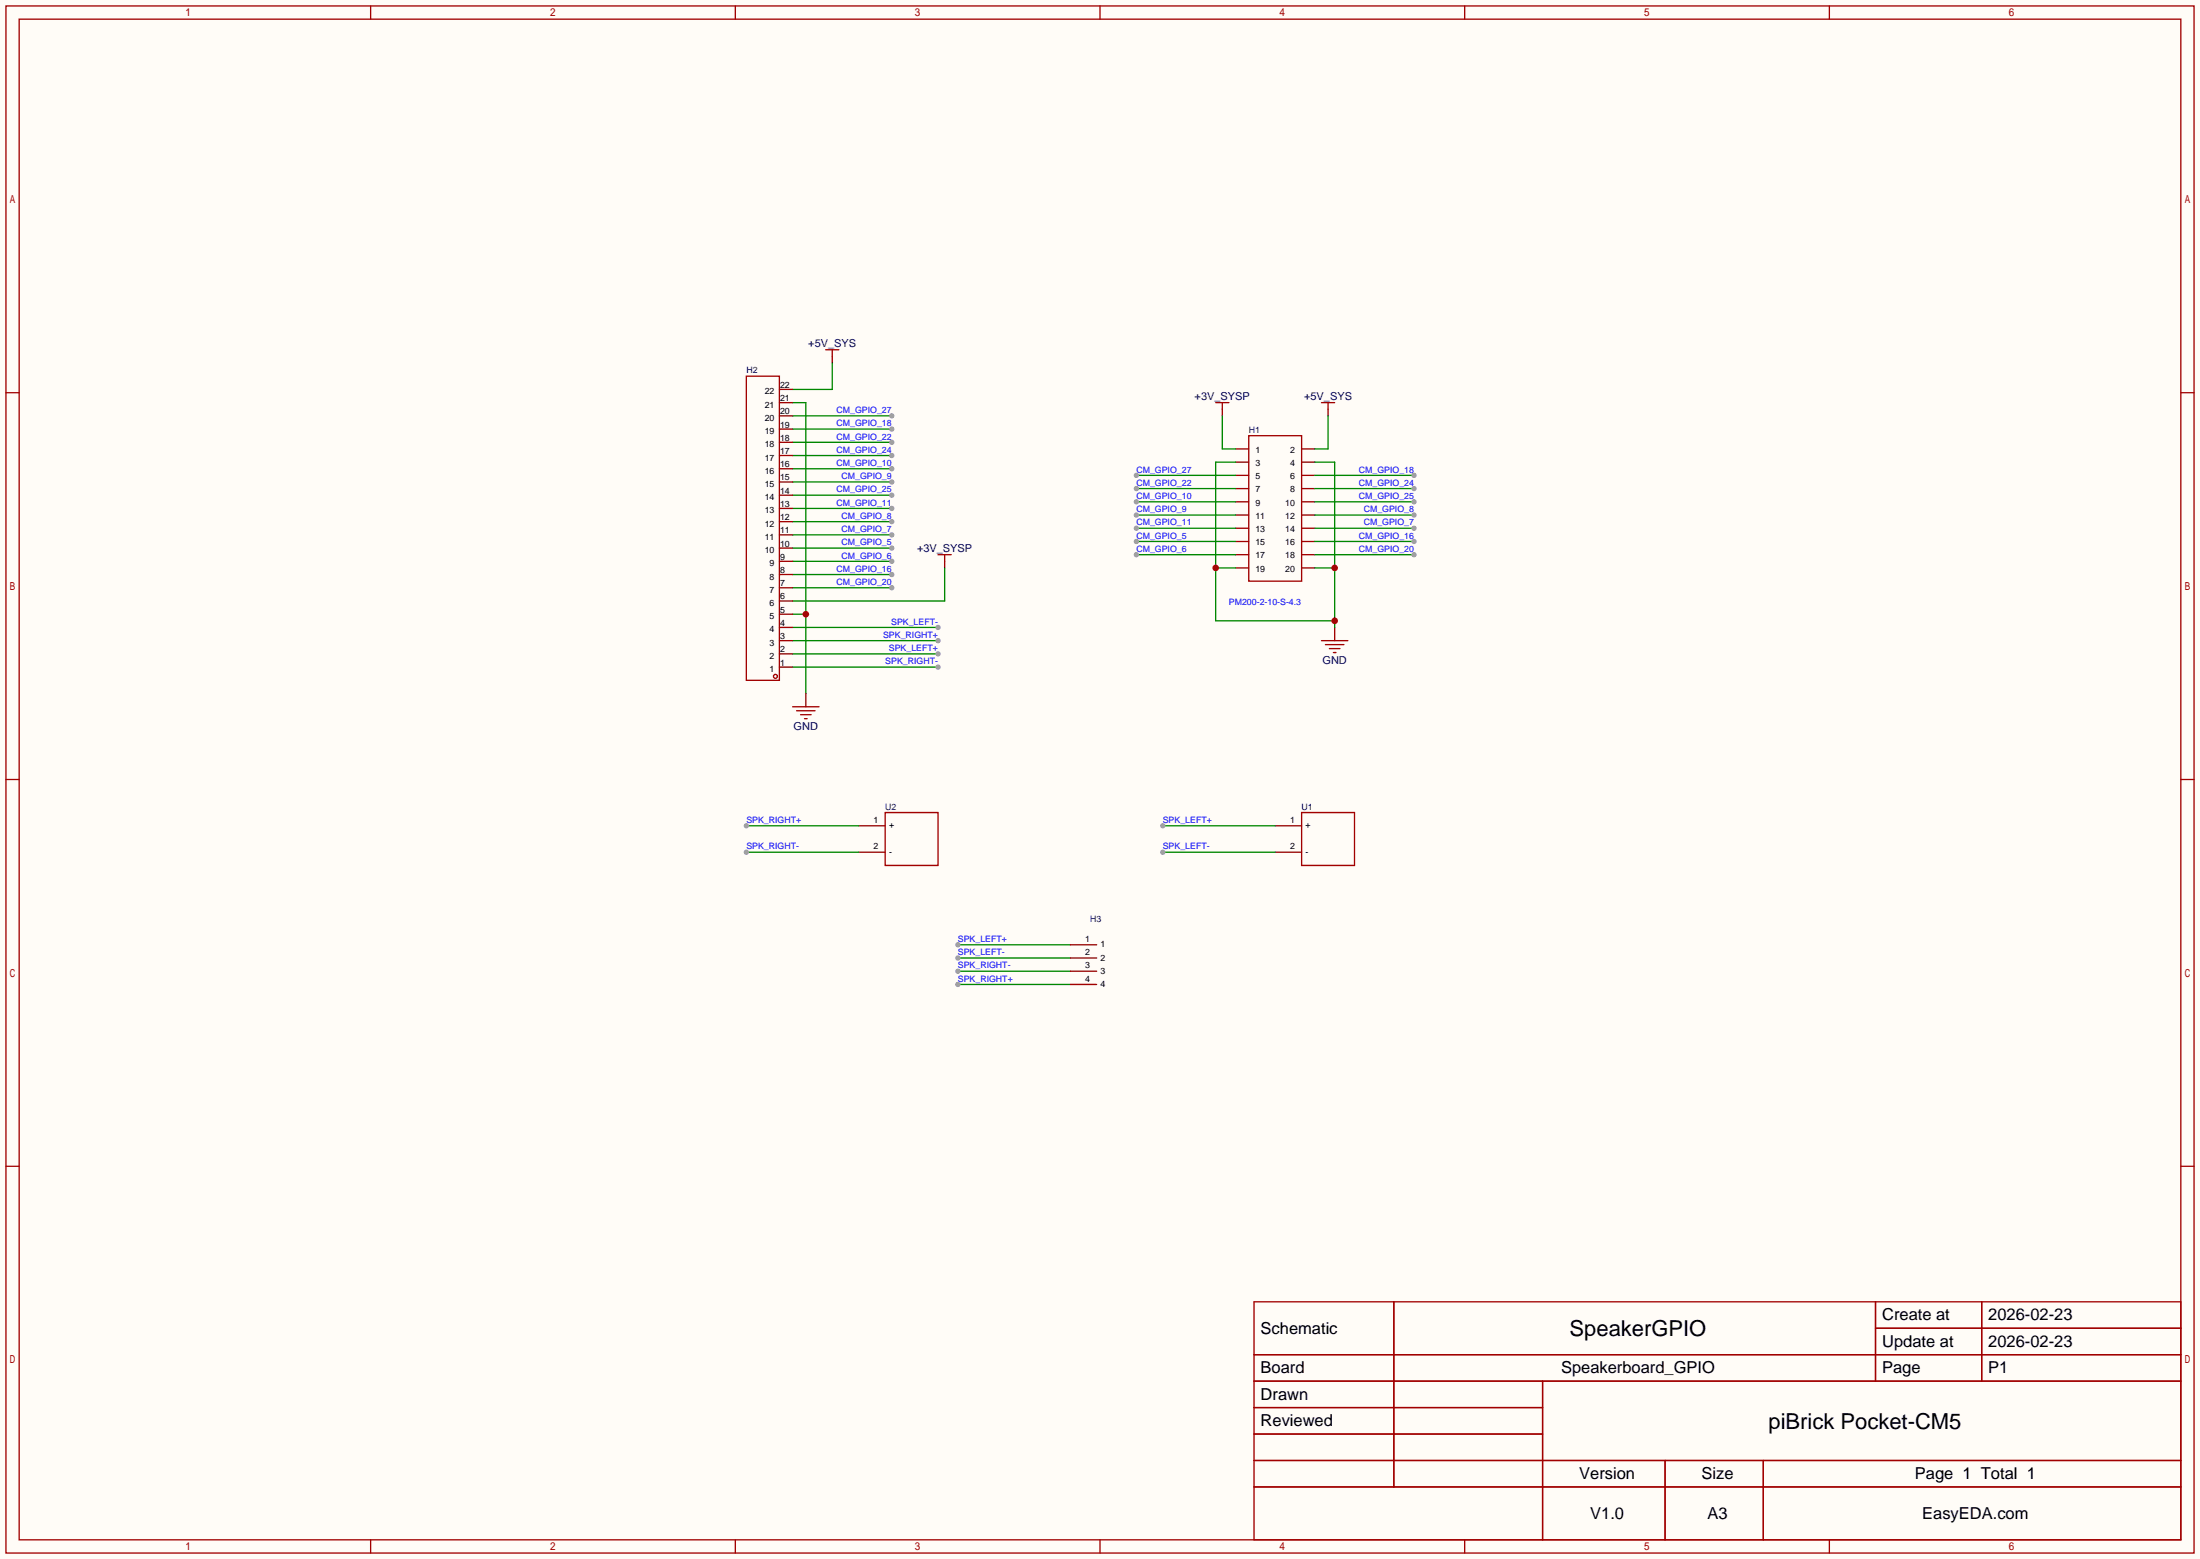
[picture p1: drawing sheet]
<svg xmlns="http://www.w3.org/2000/svg" width="423mm" height="299mm" viewBox="0 0 423 299" stroke-linecap="round" stroke-linejoin="round" font-family="sans-serif">
<path d="M0 0h422.7v299.5h-422.7z" fill="#fffcf7"/>
<g fill="none" stroke="#a10000" stroke-width=".25">
<path d="M1.1 1.1h420.4v297.2h-420.4zM3.7 3.7h415.3v292.1h-415.3zM71.2 1.1v2.6M141.3 1.1v2.6M211.3 1.1v2.6M281.4 1.1v2.6M351.5 1.1v2.6M1.1 75.4h2.6M419 75.4h2.5M1.1 149.7h2.6M170.1 156.1h10.1v10.1h-10.1zM250.1 156.1h10.1v10.1h-10.1z"/>
<path d="M419 149.7h2.5M1.1 224h2.6M419 224h2.5M240.9 250.1h178.1v45.7h-178.1zM267.8 250.1v35.5M360.3 250.1v15.2M360.3 255.1h58.7M380.7 250.1v15.2M240.9 260.2h178.1M240.9 265.3h178.1M240.9 270.4h55.5M240.9 275.5h55.5"/>
<path d="M296.4 265.3v30.5M71.2 295.8v2.5M141.3 295.8v2.5M211.3 295.8v2.5M240.9 280.5h178.1M240.9 285.6h178.1M281.4 295.8v2.5M319.9 280.5v15.3M338.8 280.5v15.3M351.5 295.8v2.5"/>
</g>
<path d="M165 158.6h5.1M245 158.6h5.1M165 163.7h5.1M245 163.7h5.1" fill="none" stroke="#870000" stroke-width=".25"/>
<path d="M184 181.5h21.6" fill="none" stroke="#008700" stroke-width=".25"/>
<circle cx="184" cy="181.5" r=".51" fill="#999"/>
<path d="M184 184h21.6" fill="none" stroke="#008700" stroke-width=".25"/>
<circle cx="184" cy="184" r=".51" fill="#999"/>
<path d="M184 186.6h21.6" fill="none" stroke="#008700" stroke-width=".25"/>
<circle cx="184" cy="186.6" r=".51" fill="#999"/>
<path d="M184 189.1h21.6" fill="none" stroke="#008700" stroke-width=".25"/>
<circle cx="184" cy="189.1" r=".51" fill="#999"/>
<path d="M223.4 158.6h21.6" fill="none" stroke="#008700" stroke-width=".25"/>
<circle cx="223.4" cy="158.6" r=".51" fill="#999"/>
<path d="M223.4 163.7h21.6" fill="none" stroke="#008700" stroke-width=".25"/>
<circle cx="223.4" cy="163.7" r=".51" fill="#999"/>
<path d="M143.4 163.7h21.6" fill="none" stroke="#008700" stroke-width=".25"/>
<circle cx="143.4" cy="163.7" r=".51" fill="#999"/>
<path d="M143.4 158.6h21.6" fill="none" stroke="#008700" stroke-width=".25"/>
<circle cx="143.4" cy="158.6" r=".51" fill="#999"/>
<g fill="none" stroke="#870000" stroke-width=".25">
<path d="M237.4 98.9h2.5M237.4 96.4h2.5M237.4 93.9h2.5M237.4 91.3h2.5M237.4 88.8h2.5M237.4 86.2h2.5M250.1 98.9h2.5M250.1 96.4h2.5M250.1 93.9h2.5M250.1 91.3h2.5M250.1 88.8h2.5M250.1 86.2h2.5"/>
<path d="M237.4 109.1h2.5M237.4 106.6h2.5M237.4 104h2.5M237.4 101.5h2.5M250.1 109.1h2.5M250.1 106.6h2.5M250.1 104h2.5M250.1 101.5h2.5M205.6 181.5h5.1M205.6 184h5.1M205.6 186.6h5.1M205.6 189.1h5.1"/>
</g>
<path d="M239.9 83.7h10.2v27.9h-10.2z" fill="none" stroke="#a10000" stroke-width=".25"/>
<path d="M218.3 98.9h19.1" fill="none" stroke="#008700" stroke-width=".25"/>
<circle cx="218.3" cy="98.9" r=".51" fill="#999"/>
<path d="M218.3 104h19.1" fill="none" stroke="#008700" stroke-width=".25"/>
<circle cx="218.3" cy="104" r=".51" fill="#999"/>
<path d="M218.3 106.6h19.1" fill="none" stroke="#008700" stroke-width=".25"/>
<circle cx="218.3" cy="106.6" r=".51" fill="#999"/>
<path d="M218.3 96.4h19.1" fill="none" stroke="#008700" stroke-width=".25"/>
<circle cx="218.3" cy="96.4" r=".51" fill="#999"/>
<path d="M252.6 98.9h19.1" fill="none" stroke="#008700" stroke-width=".25"/>
<circle cx="271.7" cy="98.9" r=".51" fill="#999"/>
<path d="M252.6 96.4h19.1" fill="none" stroke="#008700" stroke-width=".25"/>
<circle cx="271.7" cy="96.4" r=".51" fill="#999"/>
<path d="M252.6 101.5h19.1" fill="none" stroke="#008700" stroke-width=".25"/>
<circle cx="271.7" cy="101.5" r=".51" fill="#999"/>
<path d="M252.6 106.6h19.1" fill="none" stroke="#008700" stroke-width=".25"/>
<circle cx="271.7" cy="106.6" r=".51" fill="#999"/>
<path d="M252.6 93.9h19.1" fill="none" stroke="#008700" stroke-width=".25"/>
<circle cx="271.7" cy="93.9" r=".51" fill="#999"/>
<path d="M252.6 104h19.1" fill="none" stroke="#008700" stroke-width=".25"/>
<circle cx="271.7" cy="104" r=".51" fill="#999"/>
<path d="M252.6 91.3h19.1" fill="none" stroke="#008700" stroke-width=".25"/>
<circle cx="271.7" cy="91.3" r=".51" fill="#999"/>
<path d="M218.3 101.5h19.1" fill="none" stroke="#008700" stroke-width=".25"/>
<circle cx="218.3" cy="101.5" r=".51" fill="#999"/>
<path d="M234.8 78.6v1.3M255.1 78.6v1.3M256.4 120.5v2.6" fill="none" stroke="#870000" stroke-width=".25"/>
<path d="M233.6 77.3h2.5M234.8 77.3v1.3M253.9 77.3h2.5M255.1 77.3v1.3M253.9 123.1h5.1M254.6 123.8h3.6M255.4 124.6h2M256.2 125.3h.5" fill="none" stroke="#a10000" stroke-width=".25"/>
<path d="M234.8 79.9v6.3h2.6M255.1 79.9v6.3h-2.5M218.3 93.9h19.1" fill="none" stroke="#008700" stroke-width=".25"/>
<circle cx="218.3" cy="93.9" r=".51" fill="#999"/>
<path d="M218.3 91.3h19.1" fill="none" stroke="#008700" stroke-width=".25"/>
<circle cx="218.3" cy="91.3" r=".51" fill="#999"/>
<path d="M237.4 88.8h-3.8v30.5h22.8M252.6 88.8h3.8v31.7M233.6 109.1h3.8M252.6 109.1h3.8" fill="none" stroke="#008700" stroke-width=".25"/>
<g fill="#c00">
<circle cx="256.4" cy="109.1" r=".63"/>
<circle cx="256.4" cy="119.3" r=".63"/>
<circle cx="233.6" cy="109.1" r=".63"/>
</g>
<path d="M159.9 68.5v1.2" fill="none" stroke="#870000" stroke-width=".25"/>
<path d="M158.6 67.2h2.6M159.9 67.2v1.3" fill="none" stroke="#a10000" stroke-width=".25"/>
<path d="M152.3 100.2h19" fill="none" stroke="#008700" stroke-width=".25"/>
<circle cx="171.3" cy="100.2" r=".51" fill="#999"/>
<path d="M152.3 97.7h19" fill="none" stroke="#008700" stroke-width=".25"/>
<circle cx="171.3" cy="97.7" r=".51" fill="#999"/>
<path d="M152.3 92.6h19" fill="none" stroke="#008700" stroke-width=".25"/>
<circle cx="171.3" cy="92.6" r=".51" fill="#999"/>
<path d="M152.3 95.1h19" fill="none" stroke="#008700" stroke-width=".25"/>
<circle cx="171.3" cy="95.1" r=".51" fill="#999"/>
<path d="M152.3 105.3h19" fill="none" stroke="#008700" stroke-width=".25"/>
<circle cx="171.3" cy="105.3" r=".51" fill="#999"/>
<path d="M152.3 102.7h19" fill="none" stroke="#008700" stroke-width=".25"/>
<circle cx="171.3" cy="102.7" r=".51" fill="#999"/>
<path d="M152.3 110.4h19" fill="none" stroke="#008700" stroke-width=".25"/>
<circle cx="171.3" cy="110.4" r=".51" fill="#999"/>
<path d="M152.3 107.8h19" fill="none" stroke="#008700" stroke-width=".25"/>
<circle cx="171.3" cy="107.8" r=".51" fill="#999"/>
<path d="M152.3 87.5h19" fill="none" stroke="#008700" stroke-width=".25"/>
<circle cx="171.3" cy="87.5" r=".51" fill="#999"/>
<path d="M152.3 90h19" fill="none" stroke="#008700" stroke-width=".25"/>
<circle cx="171.3" cy="90" r=".51" fill="#999"/>
<path d="M152.3 85h19" fill="none" stroke="#008700" stroke-width=".25"/>
<circle cx="171.3" cy="85" r=".51" fill="#999"/>
<path d="M152.3 79.9h19" fill="none" stroke="#008700" stroke-width=".25"/>
<circle cx="171.3" cy="79.9" r=".51" fill="#999"/>
<path d="M152.3 82.4h19" fill="none" stroke="#008700" stroke-width=".25"/>
<circle cx="171.3" cy="82.4" r=".51" fill="#999"/>
<path d="M181.5 107.8v1.3" fill="none" stroke="#870000" stroke-width=".25"/>
<path d="M180.2 106.6h2.6M181.5 106.6v1.2" fill="none" stroke="#a10000" stroke-width=".25"/>
<path d="M152.3 112.9h19" fill="none" stroke="#008700" stroke-width=".25"/>
<circle cx="171.3" cy="112.9" r=".51" fill="#999"/>
<path d="M152.3 77.3h2.5v55.9M159.9 69.7v5.1h-7.6M152.3 118h2.5M181.5 109.1v6.3h-29.2" fill="none" stroke="#008700" stroke-width=".25"/>
<circle cx="154.8" cy="118" r=".63" fill="#c00"/>
<path d="M154.8 133.2v2.6" fill="none" stroke="#870000" stroke-width=".25"/>
<path d="M152.3 135.8h5.1M153 136.5h3.6M153.8 137.3h2M154.6 138h.5" fill="none" stroke="#a10000" stroke-width=".25"/>
<path d="M152.3 125.6h27.9" fill="none" stroke="#008700" stroke-width=".25"/>
<circle cx="180.2" cy="125.6" r=".51" fill="#999"/>
<path d="M152.3 120.5h27.9" fill="none" stroke="#008700" stroke-width=".25"/>
<circle cx="180.2" cy="120.5" r=".51" fill="#999"/>
<path d="M152.3 128.1h27.9" fill="none" stroke="#008700" stroke-width=".25"/>
<circle cx="180.2" cy="128.1" r=".51" fill="#999"/>
<path d="M152.3 123.1h27.9" fill="none" stroke="#008700" stroke-width=".25"/>
<circle cx="180.2" cy="123.1" r=".51" fill="#999"/>
<g fill="none" stroke="#a10000" stroke-width=".25">
<path d="M143.4 72.3h6.3v58.4h-6.3z"/>
<circle cx="149" cy="129.9" r=".38"/>
</g>
<g fill="none" stroke="#870000" stroke-width=".25">
<path d="M149.7 79.9h2.6M149.7 77.3h2.6M149.7 74.8h2.6M149.7 97.7h2.6M149.7 95.1h2.6M149.7 92.6h2.6M149.7 90h2.6M149.7 87.5h2.6M149.7 85h2.6M149.7 82.4h2.6M149.7 118h2.6M149.7 115.4h2.6"/>
<path d="M149.7 112.9h2.6M149.7 110.4h2.6M149.7 107.8h2.6M149.7 105.3h2.6M149.7 102.7h2.6M149.7 100.2h2.6M149.7 128.1h2.6M149.7 125.6h2.6M149.7 123.1h2.6M149.7 120.5h2.6"/>
</g>
<g font-size="4.2">
<text x="301.5" y="256.7">SpeakerGPIO</text>
<text x="339.8" y="274.5">piBrick Pocket-CM5</text>
</g>
<g font-size="3.2">
<text x="242.2" y="256.2">Schematic</text>
<text x="361.6" y="253.7">Create at</text>
<text x="382" y="253.7">2026-02-23</text>
<text x="242.2" y="263.8">Board</text>
<text x="299.9" y="263.8">Speakerboard_GPIO</text>
<text x="361.6" y="258.7">Update at</text>
<text x="361.6" y="263.8">Page</text>
<text x="382" y="258.7">2026-02-23</text>
<text x="382" y="263.8">P1</text>
<text x="242.2" y="268.9">Drawn</text>
<text x="242.2" y="274">Reviewed</text>
<text x="303.4" y="284.1">Version</text>
<text x="326.9" y="284.1">Size</text>
<text x="367.9" y="284.1">Page 1 Total 1</text>
<text x="305.5" y="291.8">V1.0</text>
<text x="328" y="291.8">A3</text>
<text x="369.3" y="291.8">EasyEDA.com</text>
</g>
<g font-size="2.1" fill="#000080">
<text x="155.3" y="66.6">+5V_SYS</text>
<text x="229.5" y="76.8">+3V_SYSP</text>
<text x="250.5" y="76.8">+5V_SYS</text>
<text x="176.2" y="106">+3V_SYSP</text>
<text x="254.1" y="127.6">GND</text>
<text x="152.5" y="140.3">GND</text>
</g>
<g font-size="1.7" fill="#000080">
<text x="143.4" y="71.7">H2</text>
<text x="239.9" y="83.2">H1</text>
<text x="170.1" y="155.5">U2</text>
<text x="250.1" y="155.5">U1</text>
<text x="209.4" y="177.1">H3</text>
</g>
<g font-size="1.7">
<text x="146.9" y="75.8">22</text>
<text x="149.9" y="77">21</text>
<text x="149.9" y="74.5">22</text>
<text x="146.9" y="83.4">19</text>
<text x="146.9" y="80.8">20</text>
<text x="146.9" y="78.3">21</text>
<text x="149.9" y="82.1">19</text>
<text x="149.9" y="79.6">20</text>
<text x="146.9" y="88.5">17</text>
<text x="146.9" y="85.9">18</text>
<text x="149.9" y="89.7">16</text>
<text x="149.9" y="87.2">17</text>
<text x="149.9" y="84.7">18</text>
<text x="241.2" y="89.5">3</text>
<text x="241.2" y="86.9">1</text>
<text x="247.9" y="89.5">4</text>
<text x="247.9" y="86.9">2</text>
<text x="146.9" y="93.5">15</text>
<text x="146.9" y="91">16</text>
<text x="149.9" y="94.8">14</text>
<text x="149.9" y="92.3">15</text>
<text x="241.2" y="94.6">7</text>
<text x="241.2" y="92">5</text>
<text x="247.9" y="94.6">8</text>
<text x="247.9" y="92">6</text>
<text x="146.9" y="101.2">12</text>
<text x="146.9" y="98.6">13</text>
<text x="146.9" y="96.1">14</text>
<text x="149.9" y="99.9">12</text>
<text x="149.9" y="97.4">13</text>
<text x="241.2" y="99.6">11</text>
<text x="241.2" y="97.1">9</text>
<text x="246.9" y="99.6">12</text>
<text x="246.9" y="97.1">10</text>
<text x="146.9" y="106.2">10</text>
<text x="146.9" y="103.7">11</text>
<text x="149.9" y="107.5">9</text>
<text x="149.9" y="105">10</text>
<text x="149.9" y="102.4">11</text>
<text x="241.2" y="107.3">17</text>
<text x="241.2" y="104.7">15</text>
<text x="241.2" y="102.2">13</text>
<text x="246.9" y="107.3">18</text>
<text x="246.9" y="104.7">16</text>
<text x="246.9" y="102.2">14</text>
<text x="147.9" y="113.9">7</text>
<text x="147.9" y="111.3">8</text>
<text x="147.9" y="108.8">9</text>
<text x="149.9" y="112.6">7</text>
<text x="149.9" y="110.1">8</text>
<text x="241.2" y="109.8">19</text>
<text x="246.9" y="109.8">20</text>
<text x="147.9" y="118.9">5</text>
<text x="147.9" y="116.4">6</text>
<text x="149.9" y="117.7">5</text>
<text x="149.9" y="115.1">6</text>
<text x="147.9" y="124">3</text>
<text x="147.9" y="121.5">4</text>
<text x="149.9" y="125.3">2</text>
<text x="149.9" y="122.8">3</text>
<text x="149.9" y="120.2">4</text>
<text x="147.9" y="129.1">1</text>
<text x="147.9" y="126.6">2</text>
<text x="149.9" y="127.8">1</text>
<text x="167.8" y="158.1">1</text>
<text x="170.8" y="159.1">+</text>
<text x="247.9" y="158.1">1</text>
<text x="250.8" y="159.1">+</text>
<text x="167.8" y="163.2">2</text>
<text x="170.8" y="164.2">-</text>
<text x="247.9" y="163.2">2</text>
<text x="250.8" y="164.2">-</text>
<text x="208.5" y="180.9">1</text>
<text x="208.5" y="183.5">2</text>
<text x="211.5" y="182">1</text>
<text x="211.5" y="184.5">2</text>
<text x="208.5" y="186">3</text>
<text x="208.5" y="188.6">4</text>
<text x="211.5" y="187">3</text>
<text x="211.5" y="189.6">4</text>
</g>
<g font-size="1.7" fill="#00f">
<text x="160.7" y="79.3">CM_GPIO_27</text>
<text x="160.7" y="81.9">CM_GPIO_18</text>
<text x="160.7" y="87">CM_GPIO_24</text>
<text x="160.7" y="89.5">CM_GPIO_10</text>
<text x="160.7" y="84.4">CM_GPIO_22</text>
<text x="160.7" y="94.6">CM_GPIO_25</text>
<text x="161.7" y="92">CM_GPIO_9</text>
<text x="218.3" y="95.9">CM_GPIO_10</text>
<text x="218.3" y="93.3">CM_GPIO_22</text>
<text x="218.3" y="90.8">CM_GPIO_27</text>
<text x="261" y="95.9">CM_GPIO_25</text>
<text x="261" y="93.3">CM_GPIO_24</text>
<text x="261" y="90.8">CM_GPIO_18</text>
<text x="160.7" y="97.1">CM_GPIO_11</text>
<text x="161.7" y="99.7">CM_GPIO_8</text>
<text x="218.3" y="98.4">CM_GPIO_9</text>
<text x="218.3" y="100.9">CM_GPIO_11</text>
<text x="262" y="98.4">CM_GPIO_8</text>
<text x="262" y="100.9">CM_GPIO_7</text>
<text x="161.7" y="104.7">CM_GPIO_5</text>
<text x="161.7" y="102.2">CM_GPIO_7</text>
<text x="161.7" y="107.3">CM_GPIO_6</text>
<text x="218.3" y="103.5">CM_GPIO_5</text>
<text x="218.3" y="106">CM_GPIO_6</text>
<text x="261" y="106">CM_GPIO_20</text>
<text x="261" y="103.5">CM_GPIO_16</text>
<text x="160.7" y="109.8">CM_GPIO_16</text>
<text x="160.7" y="112.4">CM_GPIO_20</text>
<text x="171.2" y="120">SPK_LEFT-</text>
<text x="236.1" y="116.2">PM200-2-10-S-4.3</text>
<text x="169.7" y="122.5">SPK_RIGHT+</text>
<text x="170.8" y="125.1">SPK_LEFT+</text>
<text x="170.1" y="127.6">SPK_RIGHT-</text>
<text x="143.4" y="158.1">SPK_RIGHT+</text>
<text x="223.4" y="158.1">SPK_LEFT+</text>
<text x="143.4" y="163.2">SPK_RIGHT-</text>
<text x="223.4" y="163.2">SPK_LEFT-</text>
<text x="184" y="180.9">SPK_LEFT+</text>
<text x="184" y="183.5">SPK_LEFT-</text>
<text x="184" y="186">SPK_RIGHT-</text>
<text x="184" y="188.6">SPK_RIGHT+</text>
</g>
</svg>
